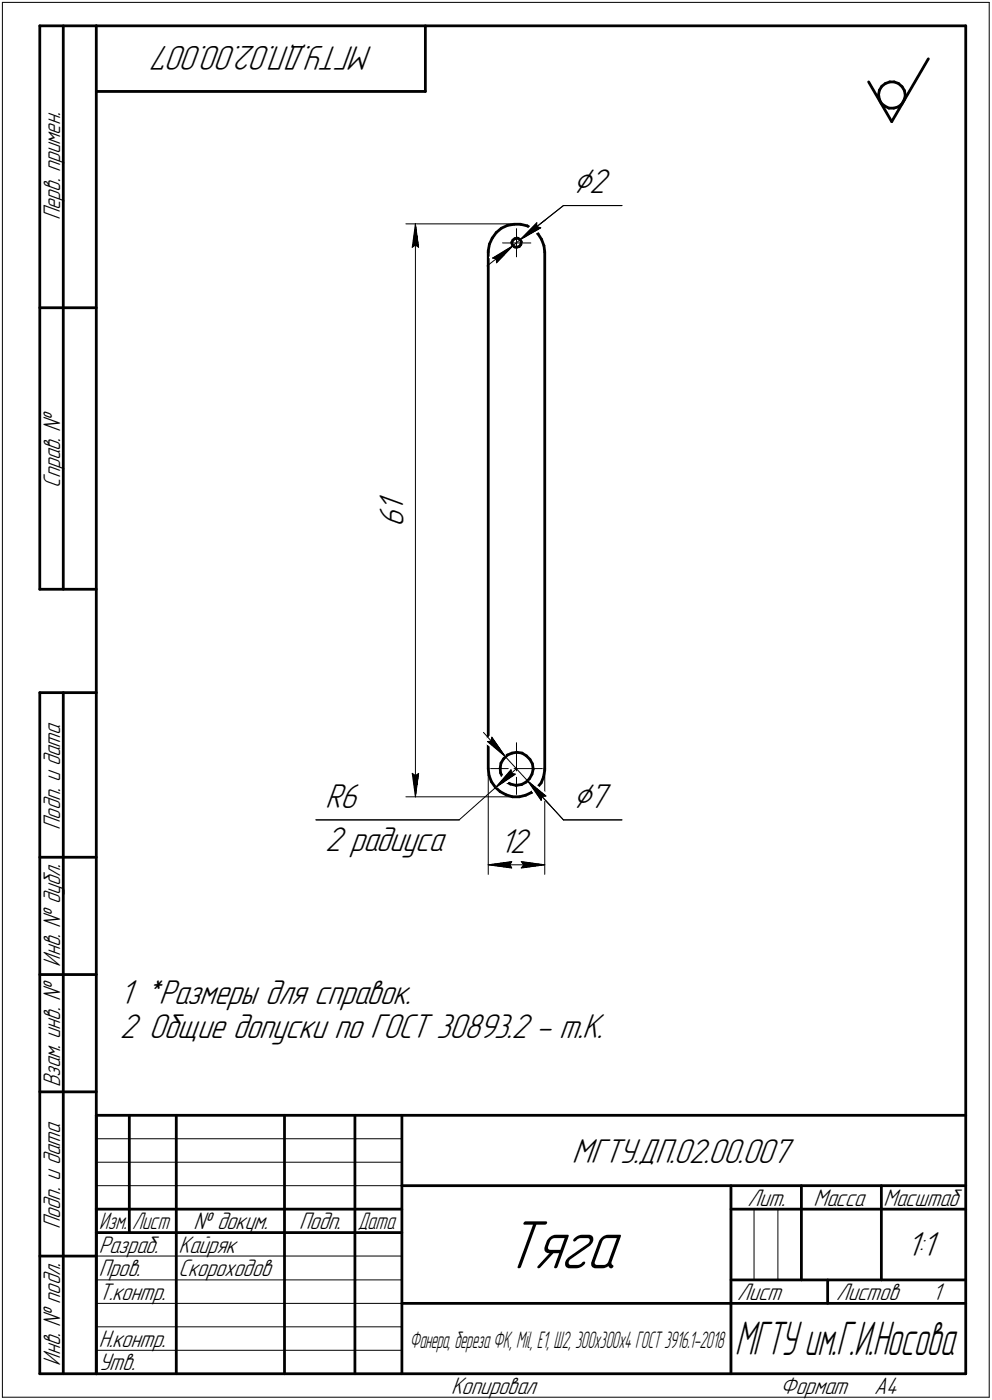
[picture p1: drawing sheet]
<svg xmlns="http://www.w3.org/2000/svg" width="211mm" height="298mm" viewBox="0 0 211 298" stroke-linecap="round" stroke-linejoin="round" font-family="sans-serif">
<g fill="none" stroke="#000" stroke-width=".59">
<path d="M8.5 5.5v120zM8.5 5.5h12zM13.5 5.5v120zM20.5 5.5v287zM20.5 5.5h185zM20.5 19.5h70zM90.5 5.5v14zM184.8 17.4l4.9 8.5zM187.1 19.2l-.2 1zM187.6 18.4l.8-.6zM187.6 18.4l-.5 .8zM188.4 17.8l.9-.4z"/>
<path d="M189.3 17.4h.9zM190.2 17.4l1 .4zM191.2 17.8l.7 .7zM191.9 18.5l.5 .8zM192.4 19.3l.2 .9zM197.5 12.5l-7.8 13.4zM205.5 5.5v287zM186.9 20.2l.2 1zM187.1 21.2l.4 .8zM187.5 22l.8 .6zM188.3 22.6l.8 .4zM189.1 23h1.1z"/>
<path d="M190.2 23l.9-.2zM191.1 22.8l.8-.6zM192.4 21.3l-.5 .9zM192.6 20.4l-.2 .9zM192.6 20.2v.2zM103.9 53.4v.3zM103.9 53.7v110zM104.1 52l-.2 1.4zM104.7 50.7l-.6 1.3zM105.6 49.5l1.1-.9zM105.6 49.5l-.9 1.2zM106.7 48.6l1.2-.6z"/>
<path d="M107.9 48l1.5-.2zM108.9 51.6l.2 .6zM109.1 52.2l.4 .4zM109.1 51.1l.5-.3zM109.1 51.1l-.2 .5zM109.4 47.8h1.3zM109.5 52.6l.4 .1zM109.6 50.8l.6-.1zM109.9 52.7l.6-.2zM110.2 50.7l.5 .3zM110.7 51l.2 .5zM110.7 47.8l1.5 .3z"/>
<path d="M110.8 52.1l-.3 .4zM110.9 51.5l-.1 .6zM112.2 48.1l1.2 .8zM113.4 48.9l1.1 .9zM114.5 49.8l.7 1.2zM115.2 51l.5 1.3zM115.7 52.3l.2 1.4zM115.9 53.7v110zM8.5 65.5h12zM8.5 125.5h12zM8.5 147.5v145zM8.5 147.5h12z"/>
<path d="M13.5 147.5v145zM103.9 163.7l.2 1.4zM104.1 165.1l.5 1.4zM104.6 166.5l.8 1.1zM105.4 167.6l1 1zM106.4 163.6l.1 1zM106.4 168.6l1.3 .6zM106.5 164.6l.5 1zM106.6 162.5l-.2 1.1zM107 165.6l.7 .9zM107.2 161.5l-.6 1zM107.7 166.5l.9 .5z"/>
<path d="M107.7 169.2l1.4 .5zM107.9 160.8l1.1-.4zM107.9 160.8l-.7 .7zM108.6 167l1.1 .2zM109 160.4l1-.2zM109.1 169.7h1.4zM109.7 167.2h.2zM109.9 167.2l1.1-.2zM110 160.2l1.1 .2zM110.5 169.7l1.3-.4zM111 167l.9-.5zM111.1 160.4l.9 .6z"/>
<path d="M111.8 169.3l1.3-.6zM111.9 166.5l.8-.7zM112 161l.8 .7zM112.8 161.7l.5 .9zM113.1 168.7l1.1-.9zM113.2 164.8l-.5 1zM113.3 162.6l.2 1.1zM113.5 163.7l-.3 1.1zM115.1 166.7l-.9 1.1zM115.7 165.4l-.6 1.3zM115.9 164l-.2 1.4zM115.9 163.7v.3z"/>
<path d="M8.5 182.5h12zM8.5 207.5h12zM8.5 232.5h12zM20.5 237.5h185zM20.5 237.5v55zM27.5 237.5v25zM37.5 237.5v55zM60.5 237.5v55zM75.5 237.5v55zM85.5 237.5v55zM20.5 257.5h65zM85.5 252.5h120z"/>
<path d="M155.5 252.5v40zM155.5 257.5h15zM170.5 252.5v20zM170.5 257.5h35zM187.5 252.5v20zM8.5 267.5h12zM20.5 262.5h65zM85.5 277.5h70zM155.5 277.5h50zM155.5 272.5h50zM176.1 272.5v5zM8.5 292.5h12z"/>
<path d="M20.5 292.5h185z"/>
</g>
<g fill="none" stroke="#000" stroke-width=".21">
<path d="M.5 .5v297zM.5 .5h210zM210.5 .5v297zM86.4 47.7h23.5zM87.7 52.7l.7-.5zM88.4 47.7l.7 5zM88.4 52.2l.7 .5zM88.4 47.7l-.7 5zM88.4 47.7v122zM103.6 56.6l5.5-4.3zM104.8 54.9l4.3-2.6zM104.8 54.9l.8 .2z"/>
<path d="M105.6 55.1l.1 .9zM106.9 51.7h3zM109.1 52.3l-3.4 3.7zM109.1 52.3l1.6-1.2zM109.9 51.7h3zM109.9 51.7v3zM109.9 48.7v3zM110.7 51.1l9.2-7.3zM110.7 51.1l4.4-2.6zM110.7 51.1l5.5-4.4zM114.2 48.3l.9 .2zM114.2 47.4v.9z"/>
<path d="M114.2 47.4l-3.5 3.7zM119.9 43.8h12.4zM102.9 156l4.6 5.1zM103.7 157.9l.8-.1zM103.7 157.9l3.8 3.2zM104.6 157l2.9 4.1zM104.6 157l-.1 .8zM109.9 158.2v5.5zM67.2 174.6h30.5zM86.4 169.7h23.5zM87.7 164.7l.7 5zM87.7 164.7l.7 .5z"/>
<path d="M88.4 165.2l.7-.5zM89.1 164.7l-.7 5zM97.7 174.6l7.7-6.9zM103.9 163.7v22.5zM104.4 163.7h5.5zM105.4 167.7l4.2-2.9zM105.4 167.7l4.5-4zM107.5 161.1l4.8 5.2zM108.7 163.9l-3.3 3.8zM108.7 163.9l.1 .8zM108.8 164.7l.8 .1zM109.9 163.7v5.5z"/>
<path d="M109.9 163.7h5.5zM112.3 166.3l7.6 8.3zM112.3 166.3l2.8 4.1zM112.3 166.3l3.9 3.2zM112.3 166.3l4.7 5.1zM115.3 169.6l-.2 .8zM115.3 169.6l.9-.1zM115.9 163.7v22.5zM119.9 174.6h12.4zM103.9 184.1l5-.6zM103.9 184.1l5 .7zM103.9 184.1h12z"/>
<path d="M108.5 184.1l.4 .7zM108.9 183.5l-.4 .6zM110.9 184.8l5-.7zM110.9 183.5l.5 .6zM110.9 183.5l5 .6zM111.4 184.1l-.5 .7zM20.5 247.5h65zM20.5 252.5h65zM20.5 242.5h65zM160.4 257.5v15zM165.5 257.5v15zM20.5 267.5h65z"/>
<path d="M20.5 272.5h65zM20.5 277.5h65zM.5 297.5h210zM20.5 282.5h65zM20.5 287.5h65z"/>
</g>
<g fill="#fff" stroke="#fff" stroke-width=".21">
<path d="M80.3 105.2h7.1zM80.3 105.2h7.1zM80.3 105.3h7.1zM80.3 105.4h7.1zM80.3 105.5h7.1zM80.3 105.6h7.1zM80.3 105.7h7.1zM80.3 105.7h7.1zM80.3 105.8h7.1zM80.3 105.9h7.1zM80.3 106h7.1zM80.3 106.1h7.1zM80.3 106.2h7.1zM80.3 106.3h7.1zM80.3 106.3h7.1zM80.3 106.4h7.1zM80.3 106.5h7.1zM80.3 106.6h7.1zM80.3 106.7h7.1zM80.3 106.8h7.1zM80.3 106.8h7.1zM80.3 106.9h7.1zM80.3 107h7.1zM80.3 107.1h7.1zM80.3 107.2h7.1zM80.3 107.3h7.1zM80.3 107.4h7.1zM80.3 107.4h7.1zM80.3 107.5h7.1zM80.3 107.6h7.1zM80.3 107.7h7.1zM80.3 107.8h7.1zM80.3 107.9h7.1zM80.3 107.9h7.1zM80.3 108h7.1zM80.3 108.1h7.1zM80.3 108.2h7.1zM80.3 108.3h7.1zM80.3 108.4h7.1zM80.3 108.5h7.1zM80.3 108.5h7.1zM80.3 108.6h7.1zM80.3 108.7h7.1zM80.3 108.8h7.1zM80.3 108.9h7.1zM80.3 109h7.1zM80.3 109.1h7.1zM80.3 109.1h7.1zM80.3 109.2h7.1zM80.3 109.3h7.1zM80.3 109.4h7.1zM80.3 109.5h7.1zM80.3 109.6h7.1zM80.3 109.6h7.1zM80.3 109.7h7.1zM80.3 109.8h7.1zM80.3 109.9h7.1zM80.3 110h7.1zM80.3 110.1h7.1zM80.3 110.2h7.1zM80.3 110.2h7.1zM80.3 110.3h7.1zM80.3 110.4h7.1zM80.3 110.5h7.1zM80.3 110.6h7.1zM80.3 110.7h7.1zM80.3 110.7h7.1zM80.3 110.8h7.1zM80.3 110.9h7.1zM80.3 111h7.1zM80.3 111.1h7.1zM80.3 111.2h7.1zM80.3 111.3h7.1zM80.3 111.3h7.1zM80.3 111.4h7.1zM80.3 111.5h7.1zM80.3 111.6h7.1zM80.3 111.7h7.1zM80.3 111.8h7.1zM80.3 111.8h7.1zM80.3 111.9h7.1zM80.3 112h7.1zM80.3 112.1h7.1zM80.3 112.2h7.1z"/>
<path d="M87.1 164.2h2.5zM87.2 164.3h2.4zM87.2 164.3h2.4zM87.2 164.4h2.4zM87.2 164.5h2.4zM87.2 164.6h2.4zM87.2 164.7h2.4zM87.2 164.8h2.4zM87.3 164.8h2.3zM87.3 164.9h2.2zM87.3 165h2.2zM87.3 165.1h2.2zM87.3 165.2h2.2zM87.3 165.3h2.2zM87.3 165.4h2.2zM87.4 165.4h2.1zM87.4 165.5h2.1zM87.4 165.6h2.1zM87.4 165.7h2zM87.4 165.8h2zM87.4 165.9h2zM87.4 165.9h2zM87.4 166h2zM87.5 166.1h1.9zM87.5 166.2h1.9zM87.5 166.3h1.9zM87.5 166.4h1.9zM87.5 166.5h1.8zM87.5 166.5h1.8zM87.5 166.6h1.8zM87.5 166.7h1.8zM87.5 166.8h1.8zM87.5 166.9h1.8zM87.5 167h1.8zM87.5 167h1.8zM87.5 167.1h1.8zM87.5 167.2h1.7zM87.6 167.3h1.6zM87.6 167.4h1.6zM87.6 167.5h1.6zM87.6 167.6h1.6zM87.6 167.6h1.6zM87.6 167.7h1.6zM87.6 167.8h1.6zM87.6 167.9h1.6zM87.7 168h1.5zM87.7 168.1h1.5zM87.8 168.1h1.3zM87.8 168.2h1.3zM87.9 168.3h1.1zM87.9 168.4h1.1zM87.9 168.5h1zM88 168.6h.9zM88 168.7h.9zM88.1 168.7h.7zM88.1 168.8h.7zM88.1 168.9h.6zM88.1 169h.6zM88.1 169.1h.5zM88.2 169.2h.4zM88.2 169.2h.4zM88.3 169.3h.3zM88.3 169.4h.3z"/>
<path d="M88.3 47.9h.3zM88.3 48h.3zM88.2 48.1h.4zM88.2 48.2h.4zM88.1 48.3h.5zM88.1 48.3h.6zM88.1 48.4h.6zM88.1 48.5h.7zM88.1 48.6h.7zM88 48.7h.9zM88 48.8h.9zM87.9 48.9h1zM87.9 48.9h1.1zM87.9 49h1.1zM87.8 49.1h1.3zM87.8 49.2h1.3zM87.7 49.3h1.5zM87.7 49.4h1.5zM87.6 49.4h1.6zM87.6 49.5h1.6zM87.6 49.6h1.6zM87.6 49.7h1.6zM87.6 49.8h1.6zM87.6 49.9h1.6zM87.6 50h1.6zM87.6 50h1.6zM87.5 50.1h1.7zM87.5 50.2h1.8zM87.5 50.3h1.8zM87.5 50.4h1.8zM87.5 50.5h1.8zM87.5 50.5h1.8zM87.5 50.6h1.8zM87.5 50.7h1.8zM87.5 50.8h1.8zM87.5 50.9h1.8zM87.5 51h1.9zM87.5 51.1h1.9zM87.5 51.1h1.9zM87.5 51.2h1.9zM87.4 51.3h2zM87.4 51.4h2zM87.4 51.5h2zM87.4 51.6h2zM87.4 51.6h2zM87.4 51.7h2.1zM87.4 51.8h2.1zM87.4 51.9h2.1zM87.3 52h2.2zM87.3 52.1h2.2zM87.3 52.2h2.2zM87.3 52.2h2.2zM87.3 52.3h2.2zM87.3 52.4h2.2zM87.3 52.5h2.3zM87.2 52.6h2.4zM87.2 52.7h2.4zM87.2 52.7h2.4zM87.2 52.8h2.4zM87.2 52.9h2.4zM87.2 53h2.4zM87.2 53.1h2.4z"/>
<path d="M108.9 52.4h.2zM108.5 52.5h.6zM108.2 52.6h.9zM107.9 52.7h1.1zM107.6 52.7h1.4zM107.3 52.8h1.6zM107.2 52.9h1.7zM107 53h1.8zM106.9 53.1h1.9zM106.8 53.2h1.9zM106.6 53.3h2zM106.5 53.3h2.1zM106.3 53.4h2.2zM106.2 53.5h2.3zM106.1 53.6h2.4zM105.9 53.7h2.6zM105.7 53.8h2.7zM105.7 53.8h2.7zM105.5 53.9h2.8zM105.3 54h2.9zM105.2 54.1h3zM105.1 54.2h3zM104.9 54.3h3.1zM104.8 54.4h3.1zM104.6 54.4h3.3zM104.5 54.5h3.3zM104.4 54.6h3.3zM104.2 54.7h3.4zM104.1 54.8h3.4zM104.1 54.9h3.3zM104.2 54.9h3.2zM104.3 55h3zM104.4 55.1h2.8zM104.5 55.2h2.6zM104.5 55.3h2.5zM104.6 55.4h2.3zM104.6 55.5h2.2zM104.7 55.5h2.1zM104.8 55.6h1.9zM104.8 55.7h1.8zM104.9 55.8h1.6zM105 55.9h1.4zM105.1 56h1.2zM105.1 56h1.2zM105.2 56.1h1zM105.2 56.2h.9zM105.3 56.3h.7zM105.3 56.4h.6zM105.4 56.5h.4zM105.5 56.6h.2z"/>
<path d="M114.1 46.8h.3zM114 46.9h.5zM114 47h.5zM113.9 47.1h.7zM113.8 47.2h.8zM113.7 47.2h1zM113.6 47.3h1.1zM113.5 47.4h1.3zM113.5 47.5h1.4zM113.4 47.6h1.6zM113.3 47.7h1.7zM113.2 47.8h1.9zM113.1 47.8h2zM113 47.9h2.2zM112.9 48h2.4zM112.9 48.1h2.5zM112.9 48.2h2.5zM112.8 48.3h2.7zM112.7 48.3h2.9zM112.6 48.4h3.1zM112.5 48.5h3.2zM112.4 48.6h3.3zM112.4 48.7h3.3zM112.3 48.8h3.2zM112.2 48.9h3.2zM112.1 48.9h3.1zM112 49h3.1zM111.9 49.1h3.1zM111.8 49.2h3zM111.8 49.3h2.8zM111.7 49.4h2.9zM111.7 49.4h2.7zM111.6 49.5h2.6zM111.6 49.6h2.5zM111.5 49.7h2.5zM111.4 49.8h2.4zM111.4 49.9h2.3zM111.3 50h2.2zM111.3 50h2.1zM111.3 50.1h2zM111.2 50.2h1.9zM111.2 50.3h1.7zM111.1 50.4h1.8zM111.1 50.5h1.6zM111 50.5h1.5zM110.9 50.6h1.4zM110.9 50.7h1zM110.8 50.8h.8zM110.8 50.9h.5zM110.7 51h.3z"/>
<path d="M121.9 35.5h8.5zM121.9 35.6h8.5zM121.9 35.6h8.5zM121.9 35.7h8.5zM121.9 35.8h8.5zM121.9 35.9h8.5zM121.9 36h8.5zM121.9 36.1h8.5zM121.9 36.2h8.5zM121.9 36.2h8.5zM121.9 36.3h8.5zM121.9 36.4h8.5zM121.9 36.5h8.5zM121.9 36.6h8.5zM121.9 36.7h8.5zM121.9 36.7h8.5zM121.9 36.8h8.5zM121.9 36.9h8.5zM121.9 37h8.5zM121.9 37.1h8.5zM121.9 37.2h8.5zM121.9 37.3h8.5zM121.9 37.3h8.5zM121.9 37.4h8.5zM121.9 37.5h8.5zM121.9 37.6h8.5zM121.9 37.7h8.5zM121.9 37.8h8.5zM121.9 37.8h8.5zM121.9 37.9h8.5zM121.9 38h8.5zM121.9 38.1h8.5zM121.9 38.2h8.5zM121.9 38.3h8.5zM121.9 38.4h8.5zM121.9 38.4h8.5zM121.9 38.5h8.5zM121.9 38.6h8.5zM121.9 38.7h8.5zM121.9 38.8h8.5zM121.9 38.9h8.5zM121.9 38.9h8.5zM121.9 39h8.5zM121.9 39.1h8.5zM121.9 39.2h8.5zM121.9 39.3h8.5zM121.9 39.4h8.5zM121.9 39.5h8.5zM121.9 39.5h8.5zM121.9 39.6h8.5zM121.9 39.7h8.5zM121.9 39.8h8.5zM121.9 39.9h8.5zM121.9 40h8.5zM121.9 40h8.5zM121.9 40.1h8.5zM121.9 40.2h8.5zM121.9 40.3h8.5zM121.9 40.4h8.5zM121.9 40.5h8.5zM121.9 40.6h8.5zM121.9 40.6h8.5zM121.9 40.7h8.5zM121.9 40.8h8.5zM121.9 40.9h8.5zM121.9 41h8.5zM121.9 41.1h8.5zM121.9 41.1h8.5zM121.9 41.2h8.5zM121.9 41.3h8.5zM121.9 41.4h8.5zM121.9 41.5h8.5zM121.9 41.6h8.5zM121.9 41.7h8.5zM121.9 41.7h8.5zM121.9 41.8h8.5zM121.9 41.9h8.5zM121.9 42h8.5zM121.9 42.1h8.5zM121.9 42.2h8.5zM121.9 42.2h8.5zM121.9 42.3h8.5zM121.9 42.4h8.5zM121.9 42.5h8.5zM121.9 42.6h8.5zM121.9 42.7h8.5z"/>
<path d="M104.6 156.3h.2zM104.6 156.4h.3zM104.5 156.5h.5zM104.4 156.5h.6zM104.3 156.6h.8zM104.2 156.7h1zM104.1 156.8h1.1zM104.1 156.9h1.1zM104 157h1.3zM103.8 157.1h1.6zM103.7 157.1h1.7zM103.6 157.2h1.9zM103.5 157.3h2.1zM103.5 157.4h2.2zM103.4 157.5h2.3zM103.3 157.6h2.4zM103.2 157.6h2.6zM103.1 157.7h2.7zM103 157.8h2.9zM103 157.9h3zM103.1 158h3zM103.2 158.1h2.9zM103.3 158.2h2.9zM103.4 158.2h2.9zM103.5 158.3h2.8zM103.6 158.4h2.7zM103.7 158.5h2.7zM103.8 158.6h2.7zM103.9 158.7h2.6zM104.1 158.7h2.5zM104.1 158.8h2.6zM104.2 158.9h2.6zM104.3 159h2.5zM104.4 159.1h2.4zM104.6 159.2h2.3zM104.6 159.3h2.3zM104.7 159.3h2.3zM104.8 159.4h2.2zM105 159.5h2zM105.1 159.6h2zM105.2 159.7h1.9zM105.2 159.8h1.9zM105.3 159.9h1.9zM105.5 159.9h1.7zM105.6 160h1.6zM105.7 160.1h1.6zM105.7 160.2h1.6zM105.8 160.3h1.5zM106 160.4h1.4zM106.2 160.4h1.2zM106.3 160.5h1.1zM106.5 160.6h.9zM106.7 160.7h.7zM106.8 160.8h.6zM107 160.9h.5zM107.2 161h.3zM107.4 161h.1z"/>
<path d="M112.4 166.4h.1zM112.4 166.5h.3zM112.4 166.5h.5zM112.4 166.6h.6zM112.4 166.7h.8zM112.5 166.8h.9zM112.5 166.9h1zM112.6 167h1.1zM112.6 167h1.3zM112.6 167.1h1.4zM112.7 167.2h1.5zM112.7 167.3h1.6zM112.7 167.4h1.7zM112.8 167.5h1.7zM112.8 167.6h1.8zM112.9 167.6h1.8zM112.9 167.7h1.9zM112.9 167.8h2zM112.9 167.9h2.1zM112.9 168h2.2zM112.9 168.1h2.3zM113 168.1h2.3zM113.1 168.2h2.3zM113.2 168.3h2.3zM113.2 168.4h2.5zM113.3 168.5h2.4zM113.4 168.6h2.4zM113.4 168.7h2.5zM113.5 168.7h2.6zM113.5 168.8h2.7zM113.5 168.9h2.7zM113.6 169h2.7zM113.7 169.1h2.7zM113.7 169.2h2.9zM113.8 169.2h2.9zM113.9 169.3h2.9zM113.9 169.4h2.9zM114 169.5h2.9zM114 169.6h2.8zM114 169.7h2.8zM114.1 169.8h2.6zM114.2 169.8h2.4zM114.2 169.9h2.3zM114.3 170h2.1zM114.4 170.1h1.9zM114.4 170.2h1.8zM114.5 170.3h1.7zM114.6 170.3h1.4zM114.6 170.4h1.3zM114.6 170.5h1.2zM114.7 170.6h1zM114.7 170.7h1zM114.8 170.8h.8zM114.9 170.9h.6zM114.9 170.9h.5zM115 171h.3zM115.1 171.1h.1z"/>
<path d="M121.9 166.4h8.5zM121.9 166.5h8.5zM121.9 166.5h8.5zM121.9 166.6h8.5zM121.9 166.7h8.5zM121.9 166.8h8.5zM121.9 166.9h8.5zM121.9 167h8.5zM121.9 167h8.5zM121.9 167.1h8.5zM121.9 167.2h8.5zM121.9 167.3h8.5zM121.9 167.4h8.5zM121.9 167.5h8.5zM121.9 167.6h8.5zM121.9 167.6h8.5zM121.9 167.7h8.5zM121.9 167.8h8.5zM121.9 167.9h8.5zM121.9 168h8.5zM121.9 168.1h8.5zM121.9 168.1h8.5zM121.9 168.2h8.5zM121.9 168.3h8.5zM121.9 168.4h8.5zM121.9 168.5h8.5zM121.9 168.6h8.5zM121.9 168.7h8.5zM121.9 168.7h8.5zM121.9 168.8h8.5zM121.9 168.9h8.5zM121.9 169h8.5zM121.9 169.1h8.5zM121.9 169.2h8.5zM121.9 169.2h8.5zM121.9 169.3h8.5zM121.9 169.4h8.5zM121.9 169.5h8.5zM121.9 169.6h8.5zM121.9 169.7h8.5zM121.9 169.8h8.5zM121.9 169.8h8.5zM121.9 169.9h8.5zM121.9 170h8.5zM121.9 170.1h8.5zM121.9 170.2h8.5zM121.9 170.3h8.5zM121.9 170.3h8.5zM121.9 170.4h8.5zM121.9 170.5h8.5zM121.9 170.6h8.5zM121.9 170.7h8.5zM121.9 170.8h8.5zM121.9 170.9h8.5zM121.9 170.9h8.5zM121.9 171h8.5zM121.9 171.1h8.5zM121.9 171.2h8.5zM121.9 171.3h8.5zM121.9 171.4h8.5zM121.9 171.4h8.5zM121.9 171.5h8.5zM121.9 171.6h8.5zM121.9 171.7h8.5zM121.9 171.8h8.5zM121.9 171.9h8.5zM121.9 172h8.5zM121.9 172h8.5zM121.9 172.1h8.5zM121.9 172.2h8.5zM121.9 172.3h8.5zM121.9 172.4h8.5zM121.9 172.5h8.5zM121.9 172.6h8.5zM121.9 172.6h8.5zM121.9 172.7h8.5zM121.9 172.8h8.5zM121.9 172.9h8.5zM121.9 173h8.5zM121.9 173.1h8.5zM121.9 173.1h8.5zM121.9 173.2h8.5zM121.9 173.3h8.5zM121.9 173.4h8.5zM121.9 173.5h8.5zM121.9 173.6h8.5z"/>
<path d="M106.3 176h7.2zM106.3 176.1h7.2zM106.3 176.2h7.2zM106.3 176.3h7.2zM106.3 176.4h7.2zM106.3 176.4h7.2zM106.3 176.5h7.2zM106.3 176.6h7.2zM106.3 176.7h7.2zM106.3 176.8h7.2zM106.3 176.9h7.2zM106.3 177h7.2zM106.3 177h7.2zM106.3 177.1h7.2zM106.3 177.2h7.2zM106.3 177.3h7.2zM106.3 177.4h7.2zM106.3 177.5h7.2zM106.3 177.5h7.2zM106.3 177.6h7.2zM106.3 177.7h7.2zM106.3 177.8h7.2zM106.3 177.9h7.2zM106.3 178h7.2zM106.3 178.1h7.2zM106.3 178.1h7.2zM106.3 178.2h7.2zM106.3 178.3h7.2zM106.3 178.4h7.2zM106.3 178.5h7.2zM106.3 178.6h7.2zM106.3 178.6h7.2zM106.3 178.7h7.2zM106.3 178.8h7.2zM106.3 178.9h7.2zM106.3 179h7.2zM106.3 179.1h7.2zM106.3 179.2h7.2zM106.3 179.2h7.2zM106.3 179.3h7.2zM106.3 179.4h7.2zM106.3 179.5h7.2zM106.3 179.6h7.2zM106.3 179.7h7.2zM106.3 179.7h7.2zM106.3 179.8h7.2zM106.3 179.9h7.2zM106.3 180h7.2zM106.3 180.1h7.2zM106.3 180.2h7.2zM106.3 180.3h7.2zM106.3 180.3h7.2zM106.3 180.4h7.2zM106.3 180.5h7.2zM106.3 180.6h7.2zM106.3 180.7h7.2zM106.3 180.8h7.2zM106.3 180.8h7.2zM106.3 180.9h7.2zM106.3 181h7.2zM106.3 181.1h7.2zM106.3 181.2h7.2zM106.3 181.3h7.2zM106.3 181.4h7.2zM106.3 181.4h7.2zM106.3 181.5h7.2zM106.3 181.6h7.2zM106.3 181.7h7.2zM106.3 181.8h7.2zM106.3 181.9h7.2zM106.3 181.9h7.2zM106.3 182h7.2zM106.3 182.1h7.2zM106.3 182.2h7.2zM106.3 182.3h7.2zM106.3 182.4h7.2zM106.3 182.5h7.2zM106.3 182.5h7.2zM106.3 182.6h7.2zM106.3 182.7h7.2zM106.3 182.8h7.2zM106.3 182.9h7.2zM106.3 183h7.2zM106.3 183h7.2z"/>
<path d="M108.7 183h.7zM107.9 183.1h1.5zM107.2 183.2h2.2zM106.4 183.3h3zM105.7 183.4h3.7zM105.5 183.5h3.9zM105.3 183.6h4.1zM105.1 183.6h4.3zM104.9 183.7h4.5zM104.7 183.8h4.7zM104.5 183.9h4.9zM104.3 184h5.1zM104.1 184.1h5.3zM103.9 184.1h5.5zM104.1 184.2h5.3zM104.3 184.3h5.1zM104.5 184.4h4.9zM104.7 184.5h4.7zM104.9 184.6h4.5zM105.1 184.7h4.3zM105.3 184.7h4.1zM105.5 184.8h3.9zM105.7 184.9h3.7zM106.3 185h3.1zM106.9 185.1h2.5zM107.5 185.2h1.9zM108.2 185.3h1.2zM108.8 185.3h.6z"/>
<path d="M110.4 183h.8zM110.4 183.1h1.5zM110.4 183.2h2.3zM110.4 183.3h3.1zM110.4 183.4h3.7zM110.4 183.5h4zM110.4 183.6h4.2zM110.4 183.6h4.3zM110.4 183.7h4.6zM110.4 183.8h4.7zM110.4 183.9h4.9zM110.4 184h5.2zM110.4 184.1h5.3zM110.4 184.1h5.5zM110.4 184.2h5.3zM110.4 184.3h5.2zM110.4 184.4h4.9zM110.4 184.5h4.7zM110.4 184.6h4.6zM110.4 184.7h4.3zM110.4 184.7h4.2zM110.4 184.8h4zM110.4 184.9h3.7zM110.4 185h3.1zM110.4 185.1h2.5zM110.4 185.2h1.9zM110.4 185.3h1.3zM110.4 185.3h.7z"/>
<path d="M108.6 163.3h.3zM108.5 163.4h.5zM108.5 163.5h.6zM108.4 163.6h.7zM108.3 163.7h.9zM108.2 163.7h1.1zM108.1 163.8h1.3zM108.1 163.9h1.4zM108 164h1.6zM107.9 164.1h1.7zM107.9 164.2h1.8zM107.8 164.3h2zM107.7 164.3h2.2zM107.6 164.4h2.4zM107.5 164.5h2.6zM107.5 164.6h2.7zM107.4 164.7h2.8zM107.4 164.8h2.9zM107.3 164.8h3.1zM107.2 164.9h3.2zM107.1 165h3.2zM107 165.1h3.2zM106.9 165.2h3.2zM106.9 165.3h3.1zM106.8 165.4h3zM106.8 165.4h2.9zM106.7 165.5h2.9zM106.6 165.6h2.9zM106.5 165.7h2.8zM106.4 165.8h2.8zM106.3 165.9h2.8zM106.3 165.9h2.7zM106.3 166h2.5zM106.3 166.1h2.4zM106.2 166.2h2.3zM106.2 166.3h2.3zM106.1 166.4h2.2zM106.1 166.5h2.1zM106 166.5h2zM106 166.6h1.9zM105.9 166.7h1.9zM105.9 166.8h1.8zM105.8 166.9h1.7zM105.8 167h1.6zM105.7 167h1.6zM105.7 167.1h1.4zM105.7 167.2h1.1zM105.7 167.3h.9zM105.6 167.4h.7zM105.6 167.5h.6zM105.5 167.6h.4zM105.5 167.6h.2z"/>
<path d="M69.2 166.5h8.2zM69.2 166.5h8.2zM69.2 166.6h8.2zM69.2 166.7h8.2zM69.2 166.8h8.2zM69.2 166.9h8.2zM69.2 167h8.2zM69.2 167h8.2zM69.2 167.1h8.2zM69.2 167.2h8.2zM69.2 167.3h8.2zM69.2 167.4h8.2zM69.2 167.5h8.2zM69.2 167.6h8.2zM69.2 167.6h8.2zM69.2 167.7h8.2zM69.2 167.8h8.2zM69.2 167.9h8.2zM69.2 168h8.2zM69.2 168.1h8.2zM69.2 168.1h8.2zM69.2 168.2h8.2zM69.2 168.3h8.2zM69.2 168.4h8.2zM69.2 168.5h8.2zM69.2 168.6h8.2zM69.2 168.7h8.2zM69.2 168.7h8.2zM69.2 168.8h8.2zM69.2 168.9h8.2zM69.2 169h8.2zM69.2 169.1h8.2zM69.2 169.2h8.2zM69.2 169.2h8.2zM69.2 169.3h8.2zM69.2 169.4h8.2zM69.2 169.5h8.2zM69.2 169.6h8.2zM69.2 169.7h8.2zM69.2 169.8h8.2zM69.2 169.8h8.2zM69.2 169.9h8.2zM69.2 170h8.2zM69.2 170.1h8.2zM69.2 170.2h8.2zM69.2 170.3h8.2zM69.2 170.3h8.2zM69.2 170.4h8.2zM69.2 170.5h8.2zM69.2 170.6h8.2zM69.2 170.7h8.2zM69.2 170.8h8.2zM69.2 170.9h8.2zM69.2 170.9h8.2zM69.2 171h8.2zM69.2 171.1h8.2zM69.2 171.2h8.2zM69.2 171.3h8.2zM69.2 171.4h8.2zM69.2 171.4h8.2zM69.2 171.5h8.2zM69.2 171.6h8.2zM69.2 171.7h8.2zM69.2 171.8h8.2zM69.2 171.9h8.2zM69.2 172h8.2zM69.2 172h8.2zM69.2 172.1h8.2zM69.2 172.2h8.2zM69.2 172.3h8.2zM69.2 172.4h8.2zM69.2 172.5h8.2zM69.2 172.6h8.2zM69.2 172.6h8.2zM69.2 172.7h8.2zM69.2 172.8h8.2zM69.2 172.9h8.2zM69.2 173h8.2zM69.2 173.1h8.2zM69.2 173.1h8.2zM69.2 173.2h8.2zM69.2 173.3h8.2zM69.2 173.4h8.2zM69.2 173.5h8.2zM69.2 173.6h8.2z"/>
<path d="M69.2 175.6h26.6zM69.2 175.7h26.6zM69.2 175.8h26.6zM69.2 175.9h26.6zM69.2 175.9h26.6zM69.2 176h26.6zM69.2 176.1h26.6zM69.2 176.2h26.6zM69.2 176.3h26.6zM69.2 176.4h26.6zM69.2 176.4h26.6zM69.2 176.5h26.6zM69.2 176.6h26.6zM69.2 176.7h26.6zM69.2 176.8h26.6zM69.2 176.9h26.6zM69.2 177h26.6zM69.2 177h26.6zM69.2 177.1h26.6zM69.2 177.2h26.6zM69.2 177.3h26.6zM69.2 177.4h26.6zM69.2 177.5h26.6zM69.2 177.5h26.6zM69.2 177.6h26.6zM69.2 177.7h26.6zM69.2 177.8h26.6zM69.2 177.9h26.6zM69.2 178h26.6zM69.2 178.1h26.6zM69.2 178.1h26.6zM69.2 178.2h26.6zM69.2 178.3h26.6zM69.2 178.4h26.6zM69.2 178.5h26.6zM69.2 178.6h26.6zM69.2 178.6h26.6zM69.2 178.7h26.6zM69.2 178.8h26.6zM69.2 178.9h26.6zM69.2 179h26.6zM69.2 179.1h26.6zM69.2 179.2h26.6zM69.2 179.2h26.6zM69.2 179.3h26.6zM69.2 179.4h26.6zM69.2 179.5h26.6zM69.2 179.6h26.6zM69.2 179.7h26.6zM69.2 179.7h26.6zM69.2 179.8h26.6zM69.2 179.9h26.6zM69.2 180h26.6zM69.2 180.1h26.6zM69.2 180.2h26.6zM69.2 180.3h26.6zM69.2 180.3h26.6zM69.2 180.4h26.6zM69.2 180.5h26.6zM69.2 180.6h26.6zM69.2 180.7h26.6zM69.2 180.8h26.6zM69.2 180.8h26.6zM69.2 180.9h26.6zM69.2 181h26.6zM69.2 181.1h26.6zM69.2 181.2h26.6zM69.2 181.3h26.6zM69.2 181.4h26.6zM69.2 181.4h26.6zM69.2 181.5h26.6zM69.2 181.6h26.6zM69.2 181.7h26.6zM69.2 181.8h26.6zM69.2 181.9h26.6zM69.2 181.9h26.6zM69.2 182h26.6zM69.2 182.1h26.6zM69.2 182.2h26.6zM69.2 182.3h26.6zM69.2 182.4h26.6zM69.2 182.5h26.6zM69.2 182.5h26.6zM69.2 182.6h26.6z"/>
</g>
<g fill="#000" stroke="#000" stroke-width=".21">
<path d="M88.2 48.9h.2zM88.2 49h.2zM88.2 49.1h.2zM88.2 49.2h.2zM88.2 49.3h.2zM88.2 49.4h.2zM88.2 49.4h.2zM88.2 49.5h.2zM88.1 49.6h.3zM88.1 49.7h.3zM88.1 49.8h.3zM88.1 49.9h.3zM88.1 50h.3zM88.1 50h.3zM88.1 50.1h.3zM88.1 50.2h.3zM88.1 50.3h.3zM88.1 50.4h.3zM88.1 50.5h.3zM88.1 50.5h.3zM88.1 50.6h.3zM88.1 50.7h.3zM88 50.8h.4zM88 50.9h.4zM88 51h.4zM88 51.1h.4zM88 51.1h.4zM88 51.2h.4zM88 51.3h.4zM88 51.4h.4zM87.9 51.5h.5zM87.9 51.6h.5zM87.9 51.6h.5zM87.9 51.7h.5zM87.9 51.8h.5zM87.9 51.9h.5zM87.9 52h.5zM87.8 52.1h.6zM87.8 52.2h.6zM87.8 52.2h.5zM87.8 52.3h.4zM87.8 52.4h.3zM87.8 52.5h.2z"/>
<path d="M88.4 48.3h.2zM88.4 48.4h.2zM88.4 48.5h.2zM88.4 48.6h.2zM88.4 48.7h.2zM88.4 48.8h.2zM88.4 48.9h.2zM88.4 48.9h.2zM88.4 49h.2zM88.4 49.1h.2zM88.4 49.2h.2zM88.4 49.3h.2zM88.4 49.4h.2zM88.4 49.4h.2zM88.4 49.5h.2zM88.4 49.6h.3zM88.4 49.7h.3zM88.4 49.8h.3zM88.4 49.9h.3zM88.4 50h.3zM88.4 50h.3zM88.4 50.1h.3zM88.4 50.2h.4zM88.4 50.3h.4zM88.4 50.4h.4zM88.4 50.5h.4zM88.4 50.5h.4zM88.4 50.6h.4zM88.4 50.7h.4zM88.4 50.8h.5zM88.4 50.9h.5zM88.4 51h.5zM88.4 51.1h.5zM88.4 51.1h.5zM88.4 51.2h.5zM88.4 51.3h.5zM88.4 51.4h.5zM88.4 51.5h.6zM88.4 51.6h.6zM88.4 51.6h.6zM88.4 51.7h.6zM88.4 51.8h.6zM88.4 51.9h.6zM88.4 52h.6zM88.4 52.1h.7zM88.4 52.2h.7zM88.6 52.2h.5zM88.6 52.3h.5zM88.7 52.4h.4zM88.9 52.5h.2z"/>
<path d="M108.5 52.7h.1zM108.4 52.8h.1zM108.2 52.9h.3zM108 53h.3zM107.9 53.1h.3zM107.8 53.2h.3zM107.6 53.3h.3zM107.5 53.3h.4zM107.4 53.4h.4zM107.2 53.5h.5zM107.1 53.6h.4zM106.9 53.7h.5zM106.8 53.8h.6zM106.7 53.8h.6zM106.5 53.9h.6zM106.4 54h.6zM106.3 54.1h.6zM106.1 54.2h.7zM106 54.3h.7zM105.8 54.4h.8zM105.7 54.4h.8zM105.6 54.5h.7zM105.4 54.6h.9zM105.2 54.7h1zM105.2 54.8h.9zM105 54.9h.9zM104.8 54.9h1zM105.2 55h.5z"/>
<path d="M108.7 52.7h.2zM108.6 52.7h.2zM108.5 52.8h.2zM108.5 52.9h.1zM108.3 53h.2zM108.2 53.1h.3zM108.1 53.2h.3zM107.9 53.3h.4zM107.9 53.3h.3zM107.8 53.4h.3zM107.7 53.5h.3zM107.5 53.6h.4zM107.4 53.7h.5zM107.4 53.8h.4zM107.3 53.8h.4zM107.1 53.9h.5zM107 54h.5zM106.9 54.1h.5zM106.8 54.2h.6zM106.7 54.3h.7zM106.6 54.4h.7zM106.5 54.4h.7zM106.3 54.5h.8zM106.3 54.6h.7zM106.2 54.7h.7zM106.1 54.8h.7zM105.9 54.9h.9zM105.8 54.9h.9zM105.7 55h.9zM105.6 55.1h.9zM105.7 55.2h.7zM105.7 55.3h.6zM105.7 55.4h.6zM105.7 55.5h.5zM105.7 55.5h.4zM105.7 55.6h.3zM105.7 55.7h.2zM105.7 55.8h.1z"/>
<path d="M114.1 48.3h.5zM114 48.4h.8zM114 48.5h1.1zM113.8 48.6h1.2zM113.7 48.7h1.1zM113.6 48.8h1zM113.5 48.9h1.1zM113.4 48.9h1zM113.3 49h.9zM113.2 49.1h.8zM113 49.2h1zM112.9 49.3h.9zM112.9 49.4h.7zM112.8 49.4h.7zM112.6 49.5h.8zM112.5 49.6h.7zM112.4 49.7h.6zM112.4 49.8h.5zM112.2 49.9h.6zM112.1 50h.5zM112 50h.4zM111.8 50.1h.6zM111.8 50.2h.4zM111.7 50.3h.3zM111.6 50.4h.2zM111.4 50.5h.4zM111.3 50.5h.3zM111.3 50.6h.1zM111 50.8h.2z"/>
<path d="M114 47.7h.2zM114 47.8h.2zM113.9 47.8h.3zM113.8 47.9h.4zM113.7 48h.5zM113.6 48.1h.6zM113.5 48.2h.7zM113.5 48.3h.7zM113.4 48.3h.7zM113.3 48.4h.7zM113.2 48.5h.8zM113.1 48.6h.7zM113 48.7h.7zM112.9 48.8h.7zM112.9 48.9h.6zM112.8 48.9h.6zM112.7 49h.6zM112.6 49.1h.6zM112.5 49.2h.5zM112.4 49.3h.5zM112.4 49.4h.5zM112.3 49.4h.5zM112.2 49.5h.4zM112.1 49.6h.4zM112 49.7h.4zM111.9 49.8h.5zM111.8 49.9h.4zM111.8 50h.3zM111.7 50h.3zM111.6 50.1h.2zM111.5 50.2h.3zM111.4 50.3h.3zM111.3 50.4h.3zM111.3 50.5h.1zM111.2 50.5h.1zM111.1 50.6h.2zM111 50.7h.2z"/>
<path d="M103.7 157.9h.9zM103.9 158h.7zM104 158.1h.7zM104.1 158.2h.7zM104.1 158.2h.8zM104.2 158.3h.8zM104.4 158.4h.7zM104.5 158.5h.7zM104.6 158.6h.6zM104.6 158.7h.7zM104.7 158.7h.7zM104.9 158.8h.6zM105 158.9h.5zM105.1 159h.5zM105.2 159.1h.5zM105.2 159.2h.5zM105.3 159.3h.5zM105.5 159.3h.4zM105.6 159.4h.4zM105.7 159.5h.4zM105.7 159.6h.5zM105.8 159.7h.5zM106 159.8h.3zM106.1 159.9h.3zM106.2 159.9h.3zM106.3 160h.2zM106.3 160.1h.3zM106.4 160.2h.3zM106.6 160.3h.2zM106.7 160.4h.1zM106.8 160.4h.1zM106.8 160.5h.2zM106.9 160.6h.2z"/>
<path d="M104.6 157.1h.2zM104.6 157.2h.3zM104.6 157.3h.3zM104.6 157.4h.4zM104.6 157.5h.5zM104.6 157.6h.5zM104.6 157.6h.6zM104.6 157.7h.6zM104.5 157.8h.7zM104.6 157.9h.7zM104.6 158h.8zM104.7 158.1h.8zM104.8 158.2h.7zM104.9 158.2h.7zM105 158.3h.7zM105.1 158.4h.6zM105.2 158.5h.5zM105.2 158.6h.6zM105.3 158.7h.5zM105.4 158.7h.5zM105.5 158.8h.5zM105.5 158.9h.5zM105.6 159h.5zM105.7 159.1h.5zM105.7 159.2h.6zM105.8 159.3h.5zM105.9 159.3h.4zM106 159.4h.4zM106.1 159.5h.3zM106.2 159.6h.3zM106.3 159.7h.3zM106.3 159.8h.3zM106.4 159.9h.3zM106.5 159.9h.3zM106.5 160h.3zM106.6 160.1h.2zM106.7 160.2h.2zM106.8 160.3h.2zM106.8 160.4h.2zM106.9 160.4h.2zM107 160.5h.2z"/>
<path d="M87.8 164.8h.2zM87.8 164.9h.3zM87.8 165h.4zM87.8 165.1h.5zM87.8 165.2h.6zM87.8 165.3h.6zM87.9 165.4h.5zM87.9 165.4h.5zM87.9 165.5h.5zM87.9 165.6h.5zM87.9 165.7h.5zM87.9 165.8h.5zM87.9 165.9h.5zM88 165.9h.4zM88 166h.4zM88 166.1h.4zM88 166.2h.4zM88 166.3h.4zM88 166.4h.4zM88 166.5h.4zM88 166.5h.4zM88.1 166.6h.3zM88.1 166.7h.3zM88.1 166.8h.3zM88.1 166.9h.3zM88.1 167h.3zM88.1 167h.3zM88.1 167.1h.3zM88.1 167.2h.3zM88.1 167.3h.3zM88.1 167.4h.3zM88.1 167.5h.3zM88.1 167.6h.3zM88.1 167.6h.3zM88.1 167.7h.3zM88.2 167.8h.2zM88.2 167.9h.2zM88.2 168h.2zM88.2 168.1h.2zM88.2 168.1h.2zM88.2 168.2h.2zM88.2 168.3h.2zM88.2 168.4h.2z"/>
<path d="M88.9 164.8h.2zM88.7 164.9h.4zM88.6 165h.5zM88.6 165.1h.5zM88.4 165.2h.7zM88.4 165.3h.7zM88.4 165.4h.6zM88.4 165.4h.6zM88.4 165.5h.6zM88.4 165.6h.6zM88.4 165.7h.6zM88.4 165.8h.6zM88.4 165.9h.6zM88.4 165.9h.5zM88.4 166h.5zM88.4 166.1h.5zM88.4 166.2h.5zM88.4 166.3h.5zM88.4 166.4h.5zM88.4 166.5h.5zM88.4 166.5h.5zM88.4 166.6h.4zM88.4 166.7h.4zM88.4 166.8h.4zM88.4 166.9h.4zM88.4 167h.4zM88.4 167h.4zM88.4 167.1h.4zM88.4 167.2h.3zM88.4 167.3h.3zM88.4 167.4h.3zM88.4 167.5h.3zM88.4 167.6h.3zM88.4 167.6h.3zM88.4 167.7h.3zM88.4 167.8h.2zM88.4 167.9h.2zM88.4 168h.2zM88.4 168.1h.2zM88.4 168.1h.2zM88.4 168.2h.2zM88.4 168.3h.2zM88.4 168.4h.2zM88.4 168.5h.2zM88.4 168.6h.2zM88.4 168.7h.2zM88.4 168.7h.2zM88.4 168.8h.2zM88.4 168.9h.2zM88.4 169h.2z"/>
<path d="M108.6 164.1h.2zM108.5 164.2h.3zM108.5 164.3h.3zM108.4 164.3h.4zM108.3 164.4h.5zM108.2 164.5h.6zM108.2 164.6h.6zM108.1 164.7h.7zM108 164.8h.7zM107.9 164.8h.7zM107.9 164.9h.6zM107.8 165h.7zM107.7 165.1h.7zM107.6 165.2h.7zM107.6 165.3h.6zM107.5 165.4h.6zM107.4 165.4h.5zM107.4 165.5h.5zM107.3 165.6h.5zM107.2 165.7h.5zM107.1 165.8h.5zM107.1 165.9h.4zM107 165.9h.4zM106.9 166h.5zM106.8 166.1h.5zM106.8 166.2h.3zM106.7 166.3h.3zM106.6 166.4h.3zM106.5 166.5h.3zM106.5 166.5h.3zM106.4 166.6h.3zM106.3 166.7h.3zM106.3 166.8h.2zM106.2 166.9h.2zM106.1 167h.2zM106 167h.2z"/>
<path d="M108.7 164.8h.5zM108.6 164.8h1zM108.5 164.9h1.1zM108.5 165h1zM108.4 165.1h.9zM108.3 165.2h.9zM108.2 165.3h.9zM108.1 165.4h.9zM107.9 165.4h.9zM107.9 165.5h.8zM107.8 165.6h.7zM107.7 165.7h.8zM107.6 165.8h.7zM107.5 165.9h.7zM107.4 165.9h.6zM107.4 166h.5zM107.3 166.1h.5zM107.1 166.2h.6zM107 166.3h.5zM106.9 166.4h.5zM106.8 166.5h.6zM106.8 166.5h.4zM106.7 166.6h.4zM106.6 166.7h.3zM106.5 166.8h.3zM106.4 166.9h.3zM106.3 167h.3zM106.2 167h.2zM106.1 167.1h.2zM106 167.2h.2zM105.9 167.3h.2z"/>
<path d="M112.7 166.7h.2zM112.8 166.8h.1zM112.9 166.9h.1zM112.9 167h.2zM113 167h.2zM113.1 167.1h.3zM113.2 167.2h.3zM113.3 167.3h.2zM113.3 167.4h.3zM113.4 167.5h.3zM113.5 167.6h.4zM113.5 167.6h.5zM113.6 167.7h.4zM113.7 167.8h.4zM113.8 167.9h.4zM113.9 168h.5zM114 168.1h.5zM114 168.1h.6zM114.1 168.2h.5zM114.2 168.3h.6zM114.3 168.4h.6zM114.3 168.5h.7zM114.4 168.6h.7zM114.5 168.7h.6zM114.6 168.7h.7zM114.6 168.8h.8zM114.7 168.9h.8zM114.8 169h.8zM114.9 169.1h.8zM115 169.2h.8zM115.1 169.2h.8zM115.1 169.3h.9zM115.2 169.4h.9zM115.3 169.5h.9z"/>
<path d="M112.7 166.9h.2zM112.8 167h.1zM112.9 167h.1zM112.9 167.1h.2zM112.9 167.2h.3zM113 167.3h.3zM113.1 167.4h.2zM113.1 167.5h.3zM113.2 167.6h.3zM113.3 167.6h.2zM113.3 167.7h.3zM113.4 167.8h.3zM113.5 167.9h.3zM113.5 168h.4zM113.5 168.1h.5zM113.6 168.1h.4zM113.6 168.2h.5zM113.7 168.3h.5zM113.8 168.4h.5zM113.9 168.5h.4zM113.9 168.6h.5zM114 168.7h.5zM114 168.7h.6zM114 168.8h.6zM114.1 168.9h.6zM114.2 169h.6zM114.2 169.1h.7zM114.3 169.2h.7zM114.4 169.2h.7zM114.4 169.3h.7zM114.5 169.4h.7zM114.6 169.5h.7zM114.6 169.6h.7zM114.6 169.7h.7zM114.7 169.8h.6zM114.8 169.8h.5zM114.8 169.9h.5zM114.9 170h.3zM115 170.1h.2zM115 170.2h.2zM115.1 170.3h.1z"/>
<path d="M103.9 184.1h4.6zM104.6 184.2h3.9zM105.2 184.3h3.4zM105.8 184.4h2.8zM106.4 184.5h2.3zM107 184.6h1.8zM107.7 184.7h1.1zM108.3 184.7h.6z"/>
<path d="M108.3 183.6h.6zM107.7 183.6h1.1zM107 183.7h1.8zM106.4 183.8h2.3zM105.8 183.9h2.8zM105.2 184h3.4zM104.6 184.1h3.9z"/>
<path d="M111 183.6h.6zM111.1 183.6h1.1zM111.2 183.7h1.7zM111.2 183.8h2.3zM111.3 183.9h2.7zM111.3 184h3.4zM111.4 184.1h3.9z"/>
<path d="M111.4 184.1h4.5zM111.4 184.2h3.9zM111.3 184.3h3.4zM111.3 184.4h2.7zM111.2 184.5h2.3zM111.2 184.6h1.7zM111.1 184.7h1.1zM111 184.7h.6z"/>
</g>
<text font-size="15.6" x="107.2" y="270.1">Тяга</text>
<text font-size="10.6" x="156.4" y="288.5">МГТУ им.Г.И.Носова</text>
<g font-size="8.5">
<text x="121.9" y="41.2">Ç2</text>
<text x="121.9" y="172.1">Ç7</text>
</g>
<g font-size="7.8">
<text x="79.3" y="9.8" transform="rotate(-180 79.3 9.8)">МГТУ.ДП.02.00.007</text>
<text x="85.9" y="112.3" transform="rotate(-90 85.9 112.3)">6</text>
<text x="85.9" y="109.1" transform="rotate(-90 85.9 109.1)">1</text>
<text x="69.2" y="172.1">R6</text>
<text x="69.2" y="181.2">2 радиуса</text>
<text x="106.4" y="181.6">12</text>
<text x="25.5" y="213.8">1 *Размеры для справок.</text>
<text x="25.5" y="221">2 Общие допуски по ГОСТ 30893.2 - m.K.</text>
<text x="121.7" y="247.7">МГТУ.ДП.02.00.007</text>
<text x="192.9" y="267.5">1:1</text>
</g>
<g font-size="5.4">
<text x="12.8" y="46.9" transform="rotate(-90 12.8 46.9)">Перв. примен.</text>
<text x="12.8" y="103.8" transform="rotate(-90 12.8 103.8)">Справ. №</text>
<text x="12.8" y="176.7" transform="rotate(-90 12.8 176.7)">Подп. и дата</text>
<text x="12.8" y="205.8" transform="rotate(-90 12.8 205.8)">Инв. № дубл.</text>
<text x="12.8" y="231.6" transform="rotate(-90 12.8 231.6)">Взам. инв. №</text>
<text x="159.1" y="256.8">Лит.</text>
<text x="173.1" y="256.8">Масса</text>
<text x="188" y="256.8">Масштаб</text>
<text x="12.8" y="261.7" transform="rotate(-90 12.8 261.7)">Подп. и дата</text>
<text x="41.2" y="261.8">№ докум.</text>
<text x="63.6" y="261.8">Подп.</text>
<text x="21" y="266.8">Разраб.</text>
<text x="38" y="266.8">Кайряк</text>
<text x="21" y="271.8">Пров.</text>
<text x="38" y="271.8">Скороходов</text>
<text x="21" y="276.8">Т.контр.</text>
<text x="156.9" y="276.8">Лист</text>
<text x="177.9" y="276.8">Листов</text>
<text x="198.4" y="276.8">1</text>
<text x="21" y="286.8">Н.контр.</text>
<text x="12.8" y="290.8" transform="rotate(-90 12.8 290.8)">Инв. № подл.</text>
<text x="21" y="291.8">Утв.</text>
<text x="96" y="296.8">Копировал</text>
<text x="166" y="296.8">Формат</text>
<text x="186" y="296.8">A4</text>
</g>
<g font-size="5.3">
<text x="21.1" y="261.8">Изм.</text>
<text x="28.1" y="261.8">Лист</text>
<text x="76.1" y="261.8">Дата</text>
</g>
<text font-size="5.2" x="87.2" y="287.1">Фанера, береза ФК, Mil, Е1, Ш2, 300х300x4 ГОСТ 3916.1-2018</text>
</svg>
